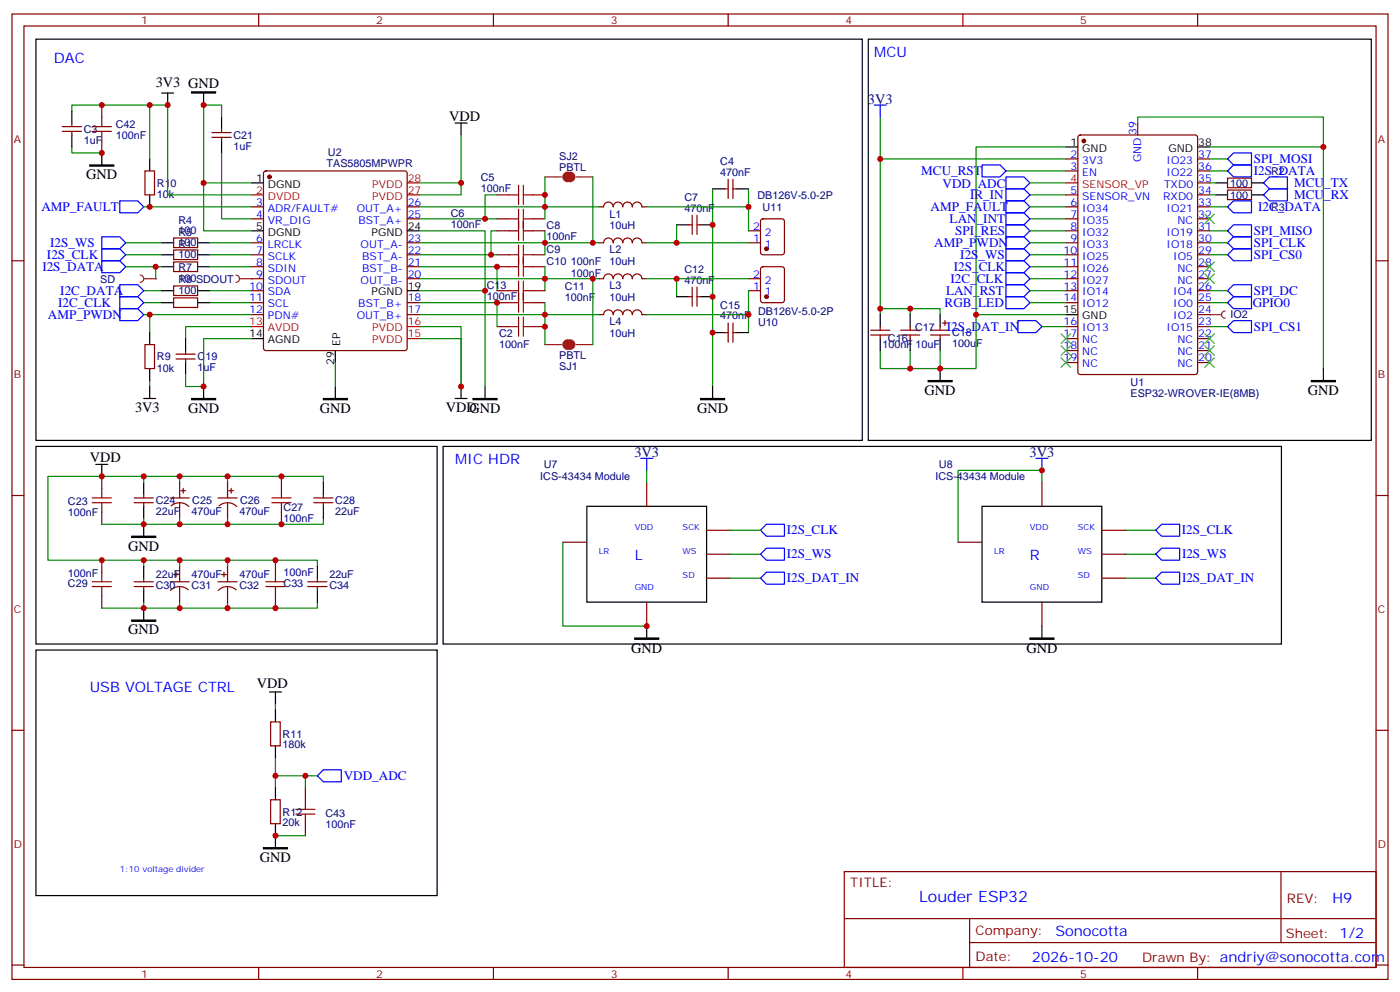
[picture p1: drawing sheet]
<svg xmlns="http://www.w3.org/2000/svg" width="412mm" height="292mm" viewBox="0 0 412 292" stroke-linecap="round" stroke-linejoin="round" font-family="sans-serif">
<g fill="none" stroke="#870000" stroke-width=".35">
<path d="M3.5 4.1h405.4v284.4h-405.4zM7.1 7.7h398.2v277.2h-398.2zM76.2 4.1v3.6M145.3 4.1v3.6M214.5 4.1v3.6M283.6 4.1v3.6M352.8 4.1v3.6M317.7 40l.5-.2h33.9l.6 .4 .1 69.4-.5 .7h-34.1l-.6-.4-.1-69.4zM335.1 36.2v3.6M314 46.8h3.5M314 50.3h3.5M314 57.4h3.5"/>
<path d="M352.8 46.8h3.5M352.8 50.3h3.5M352.8 53.9h3.5M352.8 57.4h3.5M361.6 56h7.1v2.8h-7.1zM361.6 52.5h7.1v2.8h-7.1zM3.5 76.8h3.6M314 60.9h3.5M314 64.5h3.5M314 68h3.5M314 71.5h3.5M314 75h3.5"/>
<path d="M314 78.6h3.5M352.8 60.9h3.5M352.8 64.5h3.5M352.8 68h3.5M352.8 71.5h3.5M352.8 75h3.5M352.8 78.6h3.5M405.3 76.8h3.6M256.5 97.3h5.6M256.5 98.7h5.6M259.3 96.2v1.1M259.3 98.7v1"/>
<path d="M265.3 97.3h5.6M265.3 98.7h5.6M268.1 96.2v1.1M268.1 98.7v1M274.1 97.3h5.7M274.1 98.7h5.7M276.9 96.2v1.1M276.9 98.7v1M277.6 95.1h1.4M278.3 94.4v1.4M314 82.1h3.5M314 85.6h3.5"/>
<path d="M314 89.1h3.5M314 96.2h3.5M314 99.7h3.5M352.8 82.1h3.5M352.8 85.6h3.5M352.8 89.1h3.5M352.8 92.7h3.5M352.8 96.2h3.5M352.8 99.7h3.5M314 103.3h3.5M314 106.8h3.5M352.8 103.3h3.5"/>
<path d="M352.8 106.8h3.5M3.5 145.9h3.6M405.3 145.9h3.6M3.5 215.1h3.6M405.3 215.1h3.6M248.7 256.7h156.6v28.2h-156.6zM377.3 256.7v20.9M248.7 270.6h156.5M285.6 277.6h119.6M285.6 270.6v14.1M3.5 284.2h3.6M76.2 284.9v3.6"/>
<path d="M145.3 284.9v3.6M214.5 284.9v3.6M283.6 284.9v3.6M352.8 284.9v3.6M405.3 284.2h3.6"/>
</g>
<g fill="none" stroke="#008700" stroke-width=".35">
<path d="M259.3 34.5v12.3h54.7M335.1 36.2v-1.7h54.7v74M259.3 46.8v45.9M296.3 50.3h17.7M303.4 57.4h10.6M314 43.3h-26.5v49.4M356.3 57.4h1.8M356.3 50.3h5.3M356.3 43.3h33.5M356.3 53.9h1.8M356.3 46.8h5.3M303.4 78.6h10.6"/>
<path d="M303.4 64.5h10.6M303.4 75h10.6M356.3 68h5.3M356.3 75h5.3M356.3 71.5h5.3M259.3 90.9h8.8v1.8M268.1 90.9h8.8v1.8M303.4 89.1h10.6M303.4 85.6h10.6M314 92.7h-26.5v15.8h-10.6v-5.2M356.3 89.1h5.3M259.3 103.3v5.2h8.8"/>
<path d="M268.1 103.3v5.2h8.8"/>
</g>
<g fill="none" stroke="#00f" stroke-width=".35">
<path d="M257.5 30.9h3.6M259.3 30.9v3.6M289.3 48.6h5.3l1.7 1.7-1.7 1.8h-5.3zM296.3 55.6h5.3l1.8 1.8-1.8 1.8h-5.3zM361.6 50.3l1.8-1.7h5.3v3.5h-5.3zM361.6 46.8l1.8-1.8h5.3v3.6h-5.3zM372.2 53.9l1.7-1.8h5.3v3.5h-5.3zM373.9 55.6h5.3v3.6h-5.3l-1.7-1.8zM296.3 62.7h5.3l1.8 1.8-1.8 1.7h-5.3zM296.3 73.3h5.3l1.8 1.7-1.8 1.8h-5.3zM296.3 76.8h5.3l1.8 1.8-1.8 1.7h-5.3zM361.6 68l1.8-1.8h5.3v3.5h-5.3z"/>
<path d="M361.6 71.5l1.8-1.8h5.3v3.6h-5.3zM361.6 75l1.8-1.7h5.3v3.5h-5.3zM296.3 83.9h5.3l1.8 1.7-1.8 1.8h-5.3zM296.3 87.4h5.3l1.8 1.7-1.8 1.8h-5.3zM361.6 89.1l1.8-1.7h5.3v3.5h-5.3z"/>
</g>
<g fill="none" stroke="#000" stroke-width=".35">
<path d="M255.8 11.5h148.1v118.2h-148.1zM314 43.3h3.5M352.8 43.3h3.5M358.1 57.4h3.5M358.1 53.9h3.5M368.7 57.4h3.5M368.7 53.9h3.5M259.3 92.7v3.5M259.3 99.7v3.6M268.1 92.7v3.5M268.1 99.7v3.6M276.9 92.7v3.5"/>
<path d="M276.9 99.7v3.6M314 92.7h3.5M276.9 108.5v3.6M389.8 108.5v3.6"/>
</g>
<path d="M314 53.9h3.5" fill="none" stroke="#f00" stroke-width=".35"/>
<circle cx="319.3" cy="41.5" r=".53" fill="#870000" stroke="#870000" stroke-width=".35"/>
<path d="M273.4 112.1h7.1v.3h-7.1zM386.3 112.1h7v.3h-7z" fill="#000" stroke="#000" stroke-width=".35"/>
<g fill="none" stroke="#3c3" stroke-width=".35">
<path d="M354.9 77.2l2.8 2.8M354.9 63l2.8 2.9M357.7 77.2l-2.8 2.8M357.7 63l-2.8 2.9M312.6 98.3l2.8 2.8M315.4 98.3l-2.8 2.8M354.9 80.7l2.8 2.8M354.9 98.3l2.8 2.8M357.7 80.7l-2.8 2.8M357.7 98.3l-2.8 2.8M312.6 101.8l2.8 2.9M312.6 105.4l2.8 2.8"/>
<path d="M315.4 101.8l-2.8 2.9M315.4 105.4l-2.8 2.8M354.9 105.4l2.8 2.8M354.9 101.8l2.8 2.9M357.7 105.4l-2.8 2.8M357.7 101.8l-2.8 2.9"/>
</g>
<path d="M356.3 92.7h3.5M360.9 91.6a1.06 1.06 0 0 0-1.1 1.1 1.06 1.06 0 0 0 1.1 1" fill="none" stroke="#8c2424" stroke-width=".35"/>
<circle cx="356.3" cy="92.7" r=".18" fill="#8c2424"/>
<g fill="none" stroke="#008700" stroke-width=".35">
<path d="M44.1 30.9h-22.9v1.8M65.3 34.5v-3.6h-5.3v23h14.1M135.8 39.8v17.6h-12.3M21.2 43.3v1.7h8.8M44.1 46.8v-15.9h5.3v26.5h24.7M60 53.9v14.1h14.1M65.3 45v19.5h8.8M123.5 53.9h12.3M146.4 57.4h-3.5v7.1M160.5 52.1v12.4M174.6 52.1v19.4M209.9 55.6v58.2"/>
<path d="M220.5 55.6v5.3M37 71.5h10.6M37 78.6h10.6M37 75h10.6M42.3 60.9h31.8M61.7 71.5h12.4M61.7 78.6h12.4M61.7 75h12.4M123.5 68h19.4v17.6M123.5 60.9h52.9M123.5 71.5h52.9M123.5 75h22.9"/>
<path d="M123.5 78.6h22.9v7M123.5 64.5h22.9M146.4 68h-1.8v7M160.5 68v7M160.5 78.6v7M190.5 60.9h30v7.1M190.5 71.5h30M199.3 66.2v5.3M303.4 68h10.6M303.4 60.9h10.6M303.4 71.5h10.6M356.3 60.9h5.3"/>
<path d="M42.3 85.6h5.3M42.3 89.1h5.3M42.3 92.7h31.8M44.1 92.7v5.3M61.7 85.6h12.4M61.7 89.1h12.4M74.1 96.2h-19.4v3.5M74.1 99.7h-14.1v14.1h-5.3v-3.5M123.5 96.2h12.3v17.6v-14.1h-12.3M123.5 85.6h19.4v28.2M123.5 82.1h52.9M123.5 92.7h52.9"/>
<path d="M123.5 89.1h22.9v7.1M160.5 89.1v12.4M174.6 82.1v19.4M190.5 82.1h30M199.3 82.1v5.3M220.5 85.6v7.1h-30M220.5 92.7v5.3M303.4 82.1h10.6M306.9 96.2h7.1M356.3 96.2h5.3M356.3 85.6h5.3M44.1 112.1v1.7"/>
<path d="M98.8 106.8v7M42.3 140.3v1.8M42.3 152.6v1.8M52.9 142.1v-1.8h-38.8v24.7h28.2v1.8M52.9 140.3h14.1v1.8M52.9 152.6v1.8h-22.9M67 140.3h28.2v1.8M67 152.6v1.8h-14.1M95.2 152.6v1.8h-28.2M165.8 159.7v24.7h24.7M215.2 156.2h8.8M306.9 142.1v-3.6h-24.7v21.2"/>
<path d="M331.6 156.2h8.8M42.3 177.3v1.8h-12.3M42.3 165h10.6v1.8M52.9 177.3v1.8h-10.6M52.9 165h14.1v1.8M67 165h26.5v1.8M67 177.3v1.8h-14.1M93.5 177.3v1.8h-26.5M215.2 163.2h8.8M215.2 170.3h8.8M331.6 163.2h8.8M331.6 170.3h8.8"/>
</g>
<g fill="none" stroke="#00f" stroke-width=".35">
<path d="M35.3 59.2h5.3l1.7 1.7-1.7 1.8h-5.3zM296.3 59.2h5.3l1.8 1.7-1.8 1.8h-5.3zM30 69.7h5.3l1.7 1.8-1.7 1.8h-5.3zM30 73.3h5.3l1.7 1.7-1.7 1.8h-5.3zM30 76.8h5.3l1.7 1.8-1.7 1.7h-5.3zM296.3 66.2h5.3l1.8 1.8-1.8 1.7h-5.3zM296.3 69.7h5.3l1.8 1.8-1.8 1.8h-5.3zM361.6 60.9l1.8-1.7h5.3v3.5h-5.3zM35.3 83.9h5.3l1.7 1.7-1.7 1.8h-5.3zM35.3 87.4h5.3l1.7 1.7-1.7 1.8h-5.3zM35.3 90.9h5.3l1.7 1.8-1.7 1.7h-5.3zM296.3 80.3h5.3l1.8 1.8-1.8 1.8h-5.3z"/>
<path d="M299.9 94.4h5.3l1.7 1.8-1.7 1.8h-5.3zM361.6 85.6l1.8-1.7h5.3v3.5h-5.3zM361.6 96.2l1.8-1.8h5.3v3.6h-5.3zM188.7 135h3.6M190.5 135v3.5M305.2 135h3.5M306.9 135v3.5M224 156.2l1.8-1.8h5.3v3.5h-5.3zM340.4 156.2l1.8-1.8h5.3v3.5h-5.3zM224 163.2l1.8-1.7h5.3v3.5h-5.3zM224 170.3l1.8-1.8h5.3v3.5h-5.3zM340.4 163.2l1.8-1.7h5.3v3.5h-5.3z"/>
<path d="M342.2 168.5h5.3v3.5h-5.3l-1.8-1.7z"/>
</g>
<g fill="none" stroke="#870000" stroke-width=".35">
<path d="M18.3 38.7h5.7M18.3 37.3h5.7M21.2 36.2v1.1M21.2 38.7v1.1M30 30.9v3.6M62.4 39.1h5.7M65.3 38v1.1M30 41.5v3.5M42.7 50.3h2.8v7.1h-2.8zM62.4 40.5h5.7M65.3 40.5v1M77.8 50.5l.5-.2h40.9l.5 .2 .2 .5v51.6l-.2 .5-.5 .2h-40.9l-.5-.3-.2-.4v-51.6z"/>
<path d="M146.4 57.4h3.5M157 57.4h3.5M213.4 55.6h1.1M214.5 52.8v5.7M215.9 52.8v5.7M215.9 55.6h1.1M51.2 77.2h7v2.8h-7zM51.2 73.6h7v2.8h-7zM51.2 70.1h7v2.8h-7zM74.1 71.5h3.5M74.1 78.6h3.5M74.1 75h3.5"/>
<path d="M74.1 64.5h3.5M74.1 60.9h3.5M119.9 71.5h3.6M119.9 78.6h3.6M119.9 75h3.6M119.9 64.5h3.6M119.9 60.9h3.6M146.4 68h3.5M146.4 78.6h3.5M146.4 75h3.5M146.4 64.5h3.5M157 68h3.5"/>
<path d="M157 78.6h3.5M157 75h3.5M157 64.5h3.5M176.4 71.5h1.4a1.41 1.41 0 0 1 1.4-1.4 1.41 1.41 0 0 1 1.4 1.4 1.41 1.41 0 0 1 1.4-1.4 1.41 1.41 0 0 1 1.4 1.4 1.41 1.41 0 0 1 1.5-1.4 1.41 1.41 0 0 1 1.4 1.4 1.41 1.41 0 0 1 1.4-1.4 1.41 1.41 0 0 1 1.4 1.4h1.4M176.4 60.9h1.4a1.41 1.41 0 0 1 1.4-1.4 1.41 1.41 0 0 1 1.4 1.4 1.41 1.41 0 0 1 1.4-1.4 1.41 1.41 0 0 1 1.4 1.4 1.41 1.41 0 0 1 1.5-1.4 1.41 1.41 0 0 1 1.4 1.4 1.41 1.41 0 0 1 1.4-1.4 1.41 1.41 0 0 1 1.4 1.4h1.4M202.8 66.2h1.1M203.9 63.4v5.6M205.3 63.4v5.6M205.3 66.2h1.1M220.5 71.5h3.5M220.5 68h3.5M224.2 78.8l.5-.2h5.7l.6 .4 .1 9.4-.5 .7h-5.9l-.6-.4-.1-9.4z"/>
<path d="M224.2 64.7l.5-.2h5.7l.6 .4 .1 9.4-.5 .7h-5.9l-.6-.4-.1-9.4zM51.2 87.7h7v2.9h-7zM51.2 84.2h7v2.8h-7zM74.1 85.6h3.5M74.1 82.1h3.5M74.1 89.1h3.5M74.1 92.7h3.5M119.9 82.1h3.6M119.9 89.1h3.6M119.9 92.7h3.6M146.4 85.6h3.5M146.4 96.2h3.5"/>
<path d="M146.4 89.1h3.5M157 85.6h3.5M157 96.2h3.5M157 89.1h3.5M176.4 92.7h1.4a1.41 1.41 0 0 1 1.4-1.4 1.41 1.41 0 0 1 1.4 1.4M176.4 82.1h1.4a1.41 1.41 0 0 1 1.4-1.4 1.41 1.41 0 0 1 1.4 1.4 1.41 1.41 0 0 1 1.4-1.4 1.41 1.41 0 0 1 1.4 1.4 1.41 1.41 0 0 1 1.5-1.4 1.41 1.41 0 0 1 1.4 1.4 1.41 1.41 0 0 1 1.4-1.4 1.41 1.41 0 0 1 1.4 1.4h1.4M180.6 92.7a1.41 1.41 0 0 1 1.4-1.4 1.41 1.41 0 0 1 1.4 1.4M183.4 92.7a1.41 1.41 0 0 1 1.5-1.4 1.41 1.41 0 0 1 1.4 1.4M186.3 92.7a1.41 1.41 0 0 1 1.4-1.4 1.41 1.41 0 0 1 1.4 1.4M189.1 92.7h1.4M202.8 87.4h1.1M203.9 84.6v5.6"/>
<path d="M205.3 84.6v5.6M205.3 87.4h1.1M213.4 98h1.1M214.5 95.1v5.7M215.9 95.1v5.7M215.9 98h1.1M220.5 85.6h3.5M220.5 82.1h3.5M42.7 101.5h2.8v7h-2.8zM51.9 105.7h5.6M51.9 104.3h5.6M54.7 103.3v1"/>
<path d="M54.7 105.7v1.1M30 140.3v3.5M30 150.9v3.5M39.5 148.1h5.7M39.5 146.6h5.7M42.3 145.6v1M42.3 148.1v1M50.1 146.6h5.6M50.4 149a3.8 3.8 0 0 1 5.2 .2M52.9 142.1v4.5M52.9 148.1v4.5M53.3 144.5h1.4"/>
<path d="M54 143.8v1.4M64.2 146.6h5.6M64.5 149a3.8 3.8 0 0 1 5.2 .2M67 142.1v4.5M67 148.1v4.5M67.4 144.5h1.4M68.1 143.8v1.4M82.9 140.3v3.5M82.9 150.9v3.5M92.4 148.1h5.7M92.4 146.6h5.7M95.2 145.6v1"/>
<path d="M95.2 148.1v1M165.8 159.7h7.1M190.5 142.1v7M208.1 156.2h7.1M282.2 159.7h7.1M306.9 142.1v7M324.6 156.2h7M30 165v3.5M30 175.6v3.5M39.5 171.3h5.7M39.5 172.8h5.7M42.3 170.3v1"/>
<path d="M42.3 172.8v1M50.1 171.3h5.6M51.2 169.2h1.4M51.9 168.5v1.4M52.9 166.8v4.5M52.9 172.8v4.5M55.5 173.7a3.8 3.8 0 0 0-5.3 .2M64.2 171.3h5.6M65.3 169.2h1.4M66 168.5v1.4M67 166.8v4.5M67 172.8v4.5"/>
<path d="M69.6 173.7a3.8 3.8 0 0 0-5.3 .2M81.1 165v3.5M81.1 175.6v3.5M90.7 171.3h5.6M90.7 172.8h5.6M93.5 170.3v1M93.5 172.8v1M190.5 177.3v7.1M208.1 163.2h7.1M208.1 170.3h7.1M306.9 177.3v7.1M324.6 163.2h7"/>
<path d="M324.6 170.3h7"/>
</g>
<g fill="#870000" stroke="#870000" stroke-width=".35">
<circle cx="225.8" cy="87.4" r=".53"/>
<circle cx="225.8" cy="73.3" r=".53"/>
<circle cx="79.4" cy="52.1" r=".53"/>
</g>
<path d="M56.4 27.1h7.1v.3h-7.1zM26.5 48.6h7v.3h-7zM56.4 117.4h7.1v.3h-7.1zM95.2 117.4h7.1v.3h-7.1zM139.3 117.4h7.1v.3h-7.1zM206.4 117.4h7v.3h-7zM38.8 157.9h7.1v.4h-7.1zM38.8 182.6h7.1v.4h-7.1zM187 187.9h7v.4h-7zM303.4 187.9h7v.4h-7z" fill="#000" stroke="#000" stroke-width=".35"/>
<g fill="none" stroke="#000" stroke-width=".35">
<path d="M10.6 11.5h243.4v118.2h-243.4zM21.2 32.7v3.5M21.2 39.8v3.5M47.6 27.4h3.6M49.4 27.4v3.5M60 27.4v3.5M65.3 34.5v3.5M134.1 36.2h3.5M135.8 36.2v3.6M30 45v3.6M44.1 46.8v3.5M44.1 57.4v3.5"/>
<path d="M65.3 41.5v3.5M74.1 53.9h3.5M209.9 55.6h3.5M217 55.6h3.5M47.6 78.6h3.6M47.6 75h3.6M47.6 71.5h3.6M58.2 78.6h3.5M58.2 75h3.5M58.2 71.5h3.5M74.1 68h3.5M119.9 68h3.6"/>
<path d="M199.3 66.2h3.5M206.4 66.2h3.5M44.1 98v3.5M47.6 89.1h3.6M47.6 85.6h3.6M54.7 99.7v3.6M58.2 89.1h3.5M58.2 85.6h3.5M74.1 99.7h3.5M119.9 85.6h3.6M199.3 87.4h3.5M206.4 87.4h3.5"/>
<path d="M209.9 98h3.5M217 98h3.5M42.3 117.4h3.6M44.1 108.5v3.6M44.1 113.8v3.6M54.7 106.8v3.5M60 113.8v3.6M98.8 103.3v3.5M98.8 113.8v3.6M134.1 117.4h3.5M135.8 113.8v3.6M142.9 113.8v3.6"/>
<path d="M209.9 113.8v3.6M10.6 131.5h118.2v58.2h-118.2zM28.2 136.8h3.5M30 136.8v3.5M130.5 131.5h247v58.2h-247zM42.3 142.1v3.5M42.3 149.1v3.5M42.3 154.4v3.5M95.2 142.1v3.5M95.2 149.1v3.5M172.9 149.1h35.2v28.2h-35.2zM289.3 149.1h35.3v28.2h-35.3z"/>
<path d="M42.3 166.8v3.5M42.3 173.8v3.5M42.3 179.1v3.5M93.5 166.8v3.5M93.5 173.8v3.5M190.5 184.4v3.5M306.9 184.4v3.5"/>
</g>
<g fill="none" stroke="#a10000" stroke-width=".35">
<path d="M27.2 38.7h5.6M27.2 37.3h5.6M30 34.5v2.8M30 38.7v2.8M149.9 57.4h2.9M152.8 54.6v5.6M154.2 54.6v5.6M154.2 57.4h2.8M149.9 78.6h2.9M149.9 68h2.9M149.9 75h2.9M149.9 64.5h2.9"/>
<path d="M152.8 61.6v9.2M152.8 72.2v9.2M154.2 61.6v9.2M154.2 72.2v9.2M154.2 78.6h2.8M154.2 68h2.8M154.2 75h2.8M154.2 64.5h2.8M149.9 85.6h2.9M149.9 96.2h2.9M149.9 89.1h2.9M152.8 82.8v9.2"/>
<path d="M152.8 93.4v5.6M154.2 85.6h2.8M154.2 82.8v9.2M154.2 93.4v5.6M154.2 96.2h2.8M154.2 89.1h2.8M27.2 148.1h5.6M27.2 146.6h5.6M30 143.8v2.8M30 148.1v2.8M80.1 148.1h5.6M80.1 146.6h5.6"/>
<path d="M82.9 143.8v2.8M82.9 148.1v2.8M27.2 171.3h5.6M27.2 172.8h5.6M30 168.5v2.8M30 172.8v2.8M78.3 171.3h5.7M78.3 172.8h5.7M81.1 168.5v2.8M81.1 172.8v2.8"/>
</g>
<path d="M74.1 57.4h3.5M119.9 57.4h3.6M119.9 53.9h3.6M74.1 96.2h3.5M119.9 96.2h3.6M119.9 99.7h3.6" fill="none" stroke="#f00" stroke-width=".35"/>
<path d="M167.2 51.4a.71 .71 0 0 0-.7 .7 .71 .71 0 0 0 .7 .7M167.9 51.4a.71 .71 0 0 1 .7 .7 .71 .71 0 0 1-.7 .7M167.2 100.8a.71 .71 0 0 0-.7 .7 .71 .71 0 0 0 .7 .7M167.9 100.8a.71 .71 0 0 1 .7 .7 .71 .71 0 0 1-.7 .7" fill="none" stroke="#8c2424" stroke-width="1.8"/>
<path d="M160.5 52.1h5M169.7 52.1h4.9M69.5 81a1.06 1.06 0 0 1 1.1 1.1 1.06 1.06 0 0 1-1.1 1M70.6 82.1h3.5M160.5 101.5h5M169.7 101.5h4.9" fill="none" stroke="#8c2424" stroke-width=".35"/>
<circle cx="74.1" cy="82.1" r=".18" fill="#8c2424"/>
<path d="M41.3 81a1.06 1.06 0 0 1 1 1.1 1.06 1.06 0 0 1-1 1M42.3 82.1h3.6" fill="none" stroke="#8c2424" stroke-width=".35"/>
<circle cx="45.9" cy="82.1" r=".18" fill="#8c2424"/>
<path d="M303.4 53.9h10.6M45.9 78.6v3.5M190.5 138.5v3.6M81.1 207.3v1.8M81.1 228.5h12.4M81.1 223.2v8.8M90 228.5v3.5M81.1 246.1h8.9" fill="none" stroke="#008700" stroke-width=".35"/>
<path d="M87.1 239.8h5.7M87.1 238.4h5.7M90 235.5v2.9M90 239.8v2.8" fill="none" stroke="#a10000" stroke-width=".35"/>
<path d="M79.7 212.6h2.8v7.1h-2.8zM79.7 235.5h2.8v7.1h-2.8zM90 232v3.5M90 242.6v3.5" fill="none" stroke="#870000" stroke-width=".35"/>
<path d="M296.3 52.1h5.3l1.8 1.8-1.8 1.7h-5.3zM93.5 228.5l1.7-1.8h5.3v3.6h-5.3z" fill="none" stroke="#00f" stroke-width=".35"/>
<path d="M10.6 191.5h118.2v72.3h-118.2zM79.4 203.8h3.5M81.1 203.8v3.5M81.1 209.1v3.5M81.1 219.7v3.5M81.1 232v3.5M81.1 242.6v7.1" fill="none" stroke="#000" stroke-width=".35"/>
<path d="M77.6 249.7h7.1v.3h-7.1z" fill="#000" stroke="#000" stroke-width=".35"/>
<g fill="#c00">
<circle cx="259.3" cy="46.8" r=".88"/>
<circle cx="259.3" cy="90.9" r=".88"/>
<circle cx="276.9" cy="108.5" r=".88"/>
<circle cx="268.1" cy="108.5" r=".88"/>
<circle cx="268.1" cy="90.9" r=".88"/>
<circle cx="389.8" cy="43.3" r=".88"/>
<circle cx="287.5" cy="92.7" r=".88"/>
<circle cx="82.9" cy="140.3" r=".88"/>
<circle cx="67" cy="140.3" r=".88"/>
<circle cx="82.9" cy="154.4" r=".88"/>
<circle cx="67" cy="154.4" r=".88"/>
<circle cx="81.1" cy="179.1" r=".88"/>
<circle cx="67" cy="179.1" r=".88"/>
<circle cx="81.1" cy="165" r=".88"/>
<circle cx="67" cy="165" r=".88"/>
<circle cx="135.8" cy="113.8" r=".88"/>
<circle cx="52.9" cy="179.1" r=".88"/>
<circle cx="42.3" cy="179.1" r=".88"/>
<circle cx="52.9" cy="165" r=".88"/>
<circle cx="42.3" cy="165" r=".88"/>
<circle cx="30" cy="165" r=".88"/>
<circle cx="135.8" cy="53.9" r=".88"/>
<circle cx="52.9" cy="154.4" r=".88"/>
<circle cx="52.9" cy="140.3" r=".88"/>
<circle cx="30" cy="140.3" r=".88"/>
<circle cx="42.3" cy="140.3" r=".88"/>
<circle cx="42.3" cy="154.4" r=".88"/>
<circle cx="146.4" cy="78.6" r=".88"/>
<circle cx="146.4" cy="89.1" r=".88"/>
<circle cx="144.6" cy="75" r=".88"/>
<circle cx="142.9" cy="64.5" r=".88"/>
<circle cx="30" cy="30.9" r=".88"/>
<circle cx="44.1" cy="30.9" r=".88"/>
<circle cx="30" cy="45" r=".88"/>
<circle cx="209.9" cy="98" r=".88"/>
<circle cx="209.9" cy="66.2" r=".88"/>
<circle cx="209.9" cy="87.4" r=".88"/>
<circle cx="220.5" cy="60.9" r=".88"/>
<circle cx="199.3" cy="71.5" r=".88"/>
<circle cx="199.3" cy="82.1" r=".88"/>
<circle cx="220.5" cy="92.7" r=".88"/>
<circle cx="44.1" cy="92.7" r=".88"/>
<circle cx="60" cy="113.8" r=".88"/>
<circle cx="44.1" cy="60.9" r=".88"/>
<circle cx="60" cy="53.9" r=".88"/>
<circle cx="142.9" cy="85.6" r=".88"/>
<circle cx="49.4" cy="30.9" r=".88"/>
<circle cx="160.5" cy="92.7" r=".88"/>
<circle cx="160.5" cy="82.1" r=".88"/>
<circle cx="160.5" cy="71.5" r=".88"/>
<circle cx="160.5" cy="60.9" r=".88"/>
<circle cx="60" cy="30.9" r=".88"/>
<circle cx="160.5" cy="57.4" r=".88"/>
<circle cx="160.5" cy="96.2" r=".88"/>
<circle cx="174.6" cy="82.1" r=".88"/>
<circle cx="174.6" cy="71.5" r=".88"/>
<circle cx="190.5" cy="184.4" r=".88"/>
<circle cx="45.9" cy="78.6" r=".88"/>
<circle cx="306.9" cy="138.5" r=".88"/>
<circle cx="90" cy="228.5" r=".88"/>
<circle cx="81.1" cy="228.5" r=".88"/>
<circle cx="81.1" cy="246.1" r=".88"/>
</g>
<text font-size="4.6" fill="#00f" x="270.8" y="265.7">Louder ESP32</text>
<g font-size="4.2" fill="#00f">
<text x="257.5" y="16.8">MCU</text>
<text x="15.9" y="18.6">DAC</text>
<text x="134.1" y="136.8">MIC HDR</text>
<text x="187" y="165">L</text>
<text x="303.4" y="165">R</text>
<text x="26.5" y="203.8">USB VOLTAGE CTRL</text>
<text x="392.5" y="266">H9</text>
<text x="310.9" y="275.5">Sonocotta</text>
<text x="304" y="283.3">2026-10-20</text>
</g>
<g font-size="4.2">
<text x="45.9" y="25.6">3V3 GND</text>
<text x="132.3" y="35.5">VDD</text>
<text x="25.4" y="52.8">GND</text>
<text x="272.3" y="116.4">GND</text>
<text x="385.2" y="116.4">GND</text>
<text x="39.8" y="121.3">3V3</text>
<text x="55.4" y="121.6">GND</text>
<text x="94.2" y="121.6">GND</text>
<text x="131.3" y="121.3">VDD</text>
<text x="138.3" y="121.6">GND</text>
<text x="205.3" y="121.6">GND</text>
<text x="26.5" y="136.1">VDD</text>
<text x="37.7" y="162.2">GND</text>
<text x="37.7" y="186.9">GND</text>
<text x="185.9" y="192.2">GND</text>
<text x="302.3" y="192.2">GND</text>
<text x="75.6" y="202.5">VDD</text>
<text x="76.6" y="254">GND</text>
</g>
<g font-size="4.2" fill="#000080">
<text x="255.7" y="30.7">3V3</text>
<text x="186.9" y="134.7">3V3</text>
<text x="303.3" y="134.7">3V3</text>
</g>
<g font-size="3.9" fill="#00f">
<text x="271.4" y="51.6">MCU_RST</text>
<text x="369.4" y="51.5">I2S_DATA</text>
<text x="369.4" y="48">SPI_MOSI</text>
<text x="277.7" y="55.3">VDD_ADC</text>
<text x="285.8" y="58.7">IR_IN</text>
<text x="381.2" y="55">MCU_TX</text>
<text x="381.2" y="58.6">MCU_RX</text>
<text x="12.2" y="62.2">AMP_FAULT</text>
<text x="274.1" y="62.3">AMP_FAULT</text>
<text x="279.7" y="65.7">LAN_INT</text>
<text x="370.6" y="62.2">I2C_DATA</text>
<text x="281.4" y="69.3">SPI_RES</text>
<text x="369.4" y="69.3">SPI_MISO</text>
<text x="13.8" y="76.3">I2S_CLK</text>
<text x="14.8" y="72.7">I2S_WS</text>
<text x="275.2" y="72.6">AMP_PWDN</text>
<text x="282.9" y="76.3">I2S_WS</text>
<text x="369.4" y="72.7">SPI_CLK</text>
<text x="369.4" y="76.3">SPI_CS0</text>
<text x="12.5" y="79.8">I2S_DATA</text>
<text x="280" y="83.4">I2C_CLK</text>
<text x="281" y="79.8">I2S_CLK</text>
<text x="17.8" y="86.8">I2C_DATA</text>
<text x="278.7" y="86.8">LAN_RST</text>
<text x="369.4" y="86.8">SPI_DC</text>
<text x="14.1" y="93.9">AMP_PWDN</text>
<text x="17.2" y="90.4">I2C_CLK</text>
<text x="278.2" y="90.4">RGB_LED</text>
<text x="369" y="90.4">GPIO0</text>
<text x="278.9" y="97.5">I2S_DAT_IN</text>
<text x="369.4" y="97.4">SPI_CS1</text>
<text x="231.7" y="157.4">I2S_CLK</text>
<text x="348.2" y="157.4">I2S_CLK</text>
<text x="231.8" y="164.4">I2S_WS</text>
<text x="348.2" y="164.4">I2S_WS</text>
<text x="231.8" y="171.5">I2S_DAT_IN</text>
<text x="348.2" y="171.5">I2S_DAT_IN</text>
<text x="101.2" y="229.6">VDD_ADC</text>
</g>
<g font-size="3.9" fill="#800">
<text x="250.5" y="261.3">TITLE:</text>
<text x="379.1" y="266">REV:</text>
<text x="287.4" y="275.5">Company:</text>
<text x="378.7" y="276.1">Sheet: 1/2</text>
<text x="287.4" y="283.2">Date:</text>
<text x="336.4" y="283.3">Drawn By: andriy@sonocotta.com</text>
</g>
<g font-size="3.2" fill="#800">
<text x="41.6" y="7.1">1</text>
<text x="110.8" y="7.1">2</text>
<text x="179.9" y="7.1">3</text>
<text x="249.1" y="7.1">4</text>
<text x="318.2" y="7.1">5</text>
<text x="4.1" y="42.2">A</text>
<text x="405.9" y="42.2">A</text>
<text x="4.1" y="111.4">B</text>
<text x="405.9" y="111.4">B</text>
<text x="4.1" y="180.5">C</text>
<text x="405.9" y="180.5">C</text>
<text x="4.1" y="249.7">D</text>
<text x="405.9" y="249.7">D</text>
<text x="41.6" y="287.9">1</text>
<text x="110.8" y="287.9">2</text>
<text x="179.9" y="287.9">3</text>
<text x="249.1" y="287.9">4</text>
<text x="318.2" y="287.9">5</text>
</g>
<g font-size="3.2" fill="#000080">
<text x="24.7" y="39.1">C3</text>
<text x="34.1" y="40.9">100nF</text>
<text x="34.1" y="37.7">C42</text>
<text x="68.8" y="40.9">C21</text>
<text x="24.7" y="42.3">1uF</text>
<text x="68.8" y="44.1">1uF</text>
<text x="96.6" y="46">U2</text>
<text x="164.7" y="47.2">SJ2</text>
<text x="96.2" y="49.3">TAS5805MPWPR</text>
<text x="141.6" y="53.2">C5</text>
<text x="164.7" y="50.3">PBTL</text>
<text x="212.2" y="51.8">470nF</text>
<text x="212.2" y="48.6">C4</text>
<text x="374.5" y="51.5">R2</text>
<text x="46.2" y="58.3">10k</text>
<text x="46.2" y="55">R10</text>
<text x="141.6" y="56.5">100nF</text>
<text x="201.6" y="59.1">C7</text>
<text x="223.1" y="58.5">DB126V-5.0-2P</text>
<text x="362.4" y="58.5">100</text>
<text x="362.4" y="55">100</text>
<text x="52.6" y="65.8">R4</text>
<text x="132.8" y="63.8">C6</text>
<text x="179.5" y="64.1">L1</text>
<text x="201.6" y="62.3">470nF</text>
<text x="224.6" y="62">U11</text>
<text x="374.5" y="62">R3</text>
<text x="52.6" y="69.4">R5</text>
<text x="52.6" y="69">100</text>
<text x="132.8" y="67.1">100nF</text>
<text x="161" y="70.6">100nF</text>
<text x="161" y="67.4">C8</text>
<text x="179.5" y="67.4">10uH</text>
<text x="52.6" y="76.1">100</text>
<text x="52.6" y="72.9">R1</text>
<text x="52.6" y="72.6">100</text>
<text x="161" y="78">C10</text>
<text x="161" y="74.4">C9</text>
<text x="168.2" y="78">100nF</text>
<text x="179.5" y="78">10uH</text>
<text x="179.5" y="74.7">L2</text>
<text x="29.5" y="83.2">SD</text>
<text x="52.6" y="83.5">R8</text>
<text x="52.6" y="83.1">100SDOUT</text>
<text x="52.6" y="80">R7</text>
<text x="168.2" y="81.5">100nF</text>
<text x="201.6" y="83.5">470nF</text>
<text x="201.6" y="80.3">C12</text>
<text x="52.6" y="86.7">100</text>
<text x="143.4" y="88.3">100nF</text>
<text x="143.4" y="85">C13</text>
<text x="166.4" y="88.6">100nF</text>
<text x="166.4" y="85.3">C11</text>
<text x="179.5" y="88.6">10uH</text>
<text x="179.5" y="85.2">L3</text>
<text x="179.5" y="95.8">L4</text>
<text x="212.2" y="94.1">470nF</text>
<text x="212.2" y="90.9">C15</text>
<text x="223.3" y="92.9">DB126V-5.0-2P</text>
<text x="223.3" y="96">U10</text>
<text x="362.5" y="93.8">IO2</text>
<text x="147" y="99.4">C2</text>
<text x="179.5" y="99.1">10uH</text>
<text x="261.6" y="100.9">C16</text>
<text x="269.5" y="97.3">C17</text>
<text x="280.5" y="99.1">C18</text>
<text x="46.2" y="106.1">R9</text>
<text x="58.2" y="106.2">C19</text>
<text x="147" y="102.6">100nF</text>
<text x="164.7" y="105.7">PBTL</text>
<text x="259.9" y="102.6">100nF</text>
<text x="269.6" y="102.6">10uF</text>
<text x="280.5" y="102.3">100uF</text>
<text x="46.2" y="109.5">10k</text>
<text x="58.2" y="109.4">1uF</text>
<text x="164.7" y="108.8">SJ1</text>
<text x="333" y="113.6">U1</text>
<text x="333" y="116.9">ESP32-WROVER-IE(8MB)</text>
<text x="160.2" y="137.9">U7</text>
<text x="276.6" y="137.9">U8</text>
<text x="159.1" y="141.4">ICS-43434 Module</text>
<text x="275.6" y="141.4">ICS-43434 Module</text>
<text x="20" y="148.9">C23</text>
<text x="45.9" y="148.5">C24</text>
<text x="56.6" y="148.4">C25</text>
<text x="70.8" y="148.4">C26</text>
<text x="98.8" y="148.5">C28</text>
<text x="20" y="152.1">100nF</text>
<text x="45.9" y="151.7">22uF</text>
<text x="56.4" y="151.7">470uF</text>
<text x="70.6" y="151.7">470uF</text>
<text x="83.5" y="153.8">100nF</text>
<text x="83.5" y="150.6">C27</text>
<text x="98.8" y="151.7">22uF</text>
<text x="20" y="169.8">100nF</text>
<text x="20" y="173">C29</text>
<text x="45.9" y="170.2">22uF</text>
<text x="45.9" y="173.4">C30</text>
<text x="56.4" y="170.2">470uF</text>
<text x="56.4" y="173.4">C31</text>
<text x="70.6" y="170.2">470uF</text>
<text x="70.6" y="173.4">C32</text>
<text x="83.5" y="169.6">100nF</text>
<text x="83.5" y="172.8">C33</text>
<text x="97" y="170.2">22uF</text>
<text x="97" y="173.4">C34</text>
<text x="83.3" y="220.4">180k</text>
<text x="83.3" y="217.3">R11</text>
<text x="83.3" y="243.4">20k</text>
<text x="83.3" y="240.2">R12</text>
<text x="95.9" y="243.7">100nF</text>
<text x="95.9" y="240.5">C43</text>
</g>
<g font-size="3.2" fill="#00f">
<text x="334.8" y="39.8" transform="rotate(-90 334.8 39.8)">39</text>
<text x="315.3" y="46.5">2</text>
<text x="336.2" y="47.7" transform="rotate(-90 336.2 47.7)">GND</text>
<text x="353" y="46.5">37</text>
<text x="315.3" y="50">3</text>
<text x="318.8" y="51.8">EN</text>
<text x="318.8" y="48.2">3V3</text>
<text x="343.6" y="48.2">IO23</text>
<text x="343.6" y="51.8">IO22</text>
<text x="353" y="50">36</text>
<text x="353" y="53.5">35</text>
<text x="315.3" y="57">5</text>
<text x="318.8" y="58.8">SENSOR_VN</text>
<text x="342.6" y="58.8">RXD0</text>
<text x="342.9" y="55.3">TXD0</text>
<text x="353" y="57">34</text>
<text x="75.4" y="60.6">3</text>
<text x="75.4" y="64.1">4</text>
<text x="78.9" y="62.3">ADR/FAULT#</text>
<text x="78.9" y="65.9">VR_DIG</text>
<text x="105.1" y="62.3">OUT_A+</text>
<text x="105.6" y="65.9">BST_A+</text>
<text x="120.1" y="64.1">25</text>
<text x="120.1" y="60.6">26</text>
<text x="315.3" y="64.1">7</text>
<text x="315.3" y="60.6">6</text>
<text x="318.8" y="65.9">IO35</text>
<text x="318.8" y="62.3">IO34</text>
<text x="343.6" y="62.3">IO21</text>
<text x="346.9" y="65.9">NC</text>
<text x="353" y="60.6">33</text>
<text x="353" y="64.1">32</text>
<text x="75.4" y="71.2">6</text>
<text x="120.1" y="71.2">23</text>
<text x="221.8" y="71.2">1</text>
<text x="221.8" y="67.6">2</text>
<text x="225.3" y="69.4">2</text>
<text x="315.3" y="71.2">9</text>
<text x="315.3" y="67.6">8</text>
<text x="318.8" y="69.4">IO32</text>
<text x="343.6" y="69.4">IO19</text>
<text x="353" y="67.6">31</text>
<text x="353" y="71.2">30</text>
<text x="75.4" y="74.7">7</text>
<text x="78.9" y="72.9">LRCLK</text>
<text x="78.9" y="76.4">SCLK</text>
<text x="106.2" y="72.9">OUT_A-</text>
<text x="106.7" y="76.4">BST_A-</text>
<text x="120.1" y="74.7">22</text>
<text x="225.3" y="72.9">1</text>
<text x="313.3" y="74.7">10</text>
<text x="318.8" y="76.4">IO25</text>
<text x="318.8" y="72.9">IO33</text>
<text x="343.6" y="72.9">IO18</text>
<text x="345.6" y="76.4">IO5</text>
<text x="353" y="74.7">29</text>
<text x="75.4" y="78.2">8</text>
<text x="75.4" y="81.7">9</text>
<text x="78.9" y="80">SDIN</text>
<text x="78.9" y="83.5">SDOUT</text>
<text x="106.2" y="83.5">OUT_B-</text>
<text x="106.7" y="80">BST_B-</text>
<text x="120.1" y="81.7">20</text>
<text x="120.1" y="78.2">21</text>
<text x="221.8" y="81.7">2</text>
<text x="225.3" y="83.5">2</text>
<text x="313.3" y="81.7">12</text>
<text x="313.3" y="78.2">11</text>
<text x="318.8" y="83.5">IO27</text>
<text x="318.8" y="80">IO26</text>
<text x="346.9" y="80">NC</text>
<text x="346.9" y="83.5">NC</text>
<text x="353" y="78.2">28</text>
<text x="353" y="81.7">27</text>
<text x="73.4" y="85.3">10</text>
<text x="73.4" y="88.8">11</text>
<text x="78.9" y="87">SDA</text>
<text x="120.1" y="88.8">18</text>
<text x="221.8" y="85.3">1</text>
<text x="225.3" y="87">1</text>
<text x="313.3" y="88.8">14</text>
<text x="313.3" y="85.3">13</text>
<text x="318.8" y="87">IO14</text>
<text x="345.6" y="87">IO4</text>
<text x="353" y="85.3">26</text>
<text x="353" y="88.8">25</text>
<text x="73.4" y="92.3">12</text>
<text x="78.9" y="90.6">SCL</text>
<text x="78.9" y="94.1">PDN#</text>
<text x="105.1" y="94.1">OUT_B+</text>
<text x="105.6" y="90.6">BST_B+</text>
<text x="120.1" y="92.3">17</text>
<text x="313.3" y="95.8">16</text>
<text x="318.8" y="90.6">IO12</text>
<text x="345.6" y="90.6">IO0</text>
<text x="345.6" y="94.1">IO2</text>
<text x="353" y="92.3">24</text>
<text x="353" y="95.8">23</text>
<text x="313.3" y="99.4">17</text>
<text x="318.8" y="101.1">NC</text>
<text x="318.8" y="97.6">IO13</text>
<text x="343.6" y="97.6">IO15</text>
<text x="346.9" y="101.1">NC</text>
<text x="353" y="99.4">22</text>
<text x="313.3" y="106.4">19</text>
<text x="313.3" y="102.9">18</text>
<text x="318.8" y="104.7">NC</text>
<text x="346.9" y="104.7">NC</text>
<text x="353" y="102.9">21</text>
<text x="353" y="106.4">20</text>
<text x="318.8" y="108.2">NC</text>
<text x="346.9" y="108.2">NC</text>
</g>
<g font-size="3.2">
<text x="315.3" y="42.9">1</text>
<text x="318.8" y="44.7">GND</text>
<text x="344.2" y="44.7">GND</text>
<text x="353" y="42.9">38</text>
<text x="75.4" y="53.5">1</text>
<text x="78.9" y="55.3">DGND</text>
<text x="75.4" y="67.6">5</text>
<text x="78.9" y="69.4">DGND</text>
<text x="109.4" y="69.4">PGND</text>
<text x="120.1" y="67.6">24</text>
<text x="109.4" y="87">PGND</text>
<text x="120.1" y="85.3">19</text>
<text x="313.3" y="92.3">15</text>
<text x="318.8" y="94.1">GND</text>
<text x="73.4" y="99.4">14</text>
<text x="78.9" y="101.1">AGND</text>
<text x="100.2" y="102" transform="rotate(-90 100.2 102)">EP</text>
<text x="98.4" y="107.5" transform="rotate(-90 98.4 107.5)">29</text>
</g>
<g font-size="3.2" fill="#f00">
<text x="120.1" y="53.5">28</text>
<text x="315.3" y="53.5">4</text>
<text x="75.4" y="57">2</text>
<text x="78.9" y="58.8">DVDD</text>
<text x="109.7" y="58.8">PVDD</text>
<text x="109.7" y="55.3">PVDD</text>
<text x="120.1" y="57">27</text>
<text x="318.8" y="55.3">SENSOR_VP</text>
<text x="73.4" y="95.8">13</text>
<text x="120.1" y="95.8">16</text>
<text x="78.9" y="97.6">AVDD</text>
<text x="109.7" y="101.1">PVDD</text>
<text x="109.7" y="97.6">PVDD</text>
<text x="120.1" y="99.4">15</text>
</g>
<g font-size="2.5" fill="#00f">
<text x="187" y="156.2">VDD</text>
<text x="201.1" y="156.2">SCK</text>
<text x="303.4" y="156.2">VDD</text>
<text x="317.5" y="156.2">SCK</text>
<text x="176.4" y="163.2">LR</text>
<text x="201.1" y="163.2">WS</text>
<text x="292.8" y="163.2">LR</text>
<text x="317.5" y="163.2">WS</text>
<text x="187" y="173.8">GND</text>
<text x="201.1" y="170.3">SD</text>
<text x="303.4" y="173.8">GND</text>
<text x="317.5" y="170.3">SD</text>
<text x="35.3" y="256.7">1:10 voltage divider</text>
</g>
</svg>
